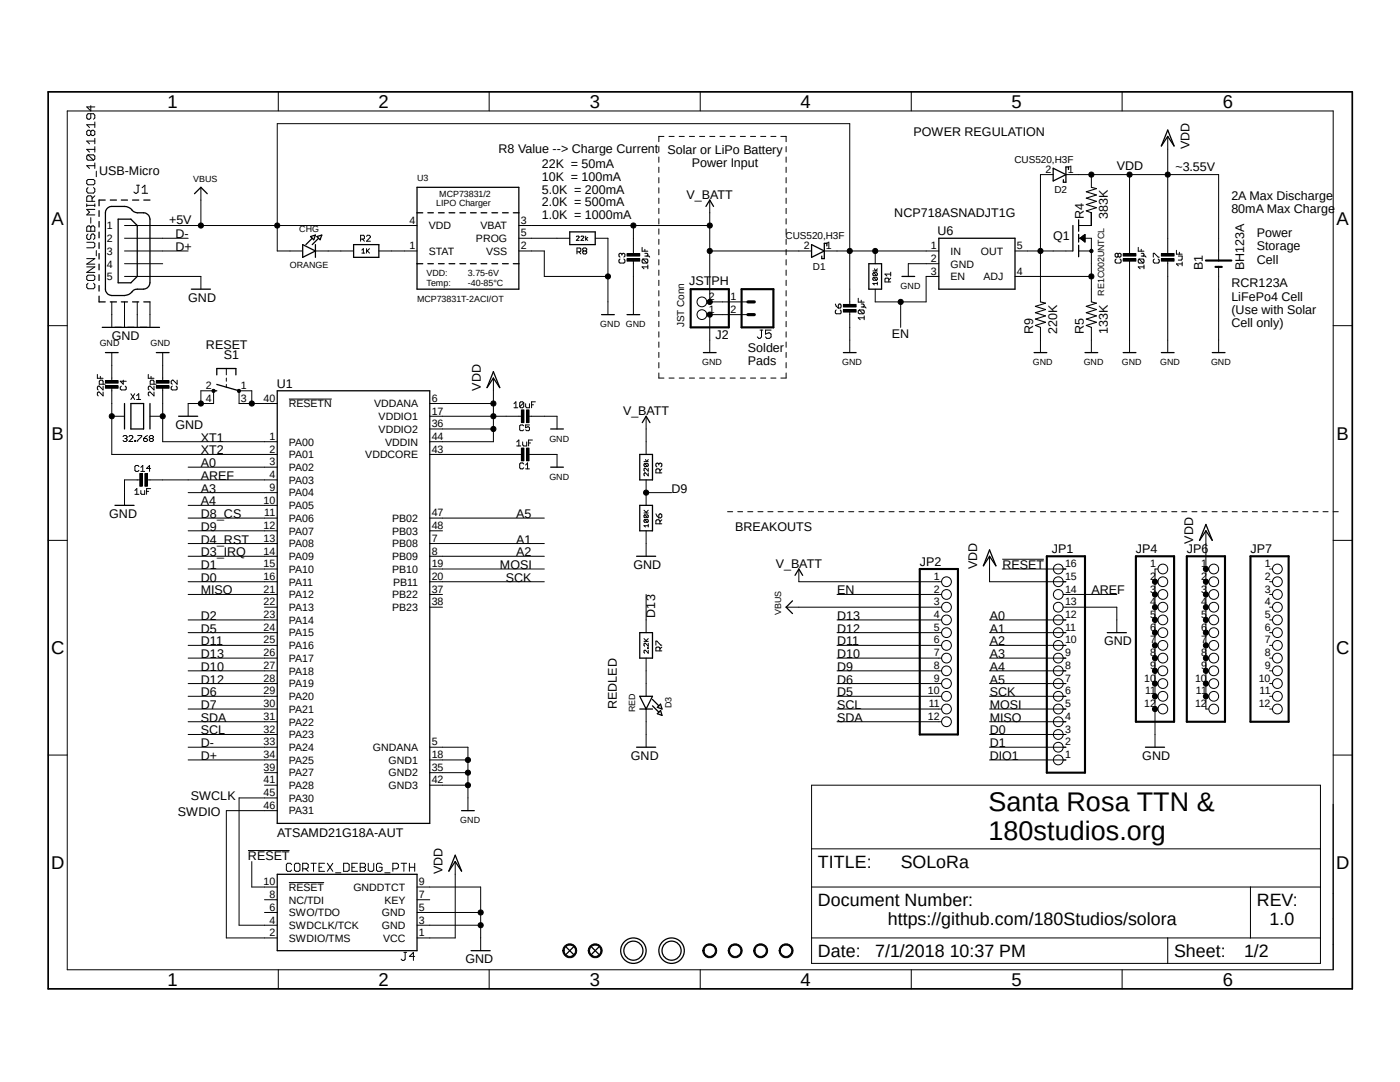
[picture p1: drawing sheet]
<svg xmlns="http://www.w3.org/2000/svg" width="279mm" height="216mm" viewBox="0 0 279 216" stroke-linecap="round" stroke-linejoin="round" font-family="sans-serif">
<path d="M9.1 18l261.2 179.9M270.3 18l-261.2 179.9" fill="none" stroke="#fff" stroke-width=".2"/>
<g fill="none" stroke="#000" stroke-width=".2">
<path d="M55.5 18.3v3.8M97.6 18.3v3.8M139.7 18.3v3.8M181.9 18.3v3.8M223.9 18.3v3.8M13.4 22.1h252.7v171.4h-252.7zM17.6 30.9l-.3 .3v.5l.3 .3h1.1M17.6 35.8h1.1l.2 .3v.5l-.2 .3h-1.1l-.3-.3v-.5zM17.6 37.4l-.3 .3v.5l.3 .3h1.1l.2-.3v-.5l-.2-.3M17.6 30.9h1.1l.2 .3v.5l-.2 .3M17.6 30.9l1.1 1.1M18.1 22.7v.8l-.2 .3h-.3l-.3-.3v-.5l.3-.3h1.1l.2 .3v.5l-.2 .3"/>
<path d="M18.1 26.2l-.2-.2h-.3l-.3 .2v.6l.3 .3h.3l.2-.3M18.1 26.2l.3-.2h.3l.2 .2v.6l-.2 .3h-.3l-.3-.3M18.1 21.1v1l-.8-.8h1.6M18.1 26.2v.6M18.9 24.3v1.1M18.9 27.6v1.1M18.9 29.3v1.1M18.9 32.5v1.1M18.9 39.1l-.5 .5M18.9 33.1h-1.6l.6 .5M18.9 29.8h-1.6l.6 .6M18.9 28.2h-1.6l.6 .5"/>
<path d="M18.9 24.9h-1.6l.6 .5M19.2 34.2v1.1M27.3 37h.5M27.6 37v1.3l-.3 .3h-.3l-.3-.3M28.4 38.6h1.1M28.4 37.5l.5-.5v1.6M40.1 37.4v7.6M131.5 29.3v1M131.5 31.3v1.1M131.5 33.4v1M131.5 35.4v1.1M131.5 37.5v1"/>
<path d="M131.5 39.5v1.1M132.5 27.2h-1v1.1M133.5 27.2h1M135.6 27.2h1M137.6 27.2h1M139.6 27.2h1M141.6 27.2h1.1M141.6 39.9v20.3M143.7 27.2h1M145.7 27.2h1M147.7 27.2h1.1M149.8 27.2h1"/>
<path d="M151.8 27.2h1M153.8 27.2h1.1M155.8 27.2h1.1v1.1M156.9 29.3v1M156.9 31.3v1.1M156.9 33.4v1M156.9 35.4v1.1M156.9 37.5v1M156.9 39.5v1.1M210.2 34.8h-2.6v25.4M212.7 34.8h30.5v17.2M217.8 34.8v2.6"/>
<path d="M225.4 34.8v16M233 27.2v23.6M17.3 51.6h1.6l-1.6 1.1h1.6M17.3 53.3h1.6l-1.6 1.1h1.6M17.3 40.7v.5M17.3 45.3l.3-.2h.3l.2 .2 .3-.2h.3l.2 .2v.8h-1.6zM17.3 48.3h1.4l.2 .3v.5l-.2 .3h-1.4M17.3 41h1.6M17.6 56.5l-.3 .3v.5l.3 .3h1.1l.2-.3v-.5l-.2-.3M17.6 46.7l-.3 .3v.5l.3 .3h.3l.2-.3v-.5l.3-.3h.3l.2 .3v.5l-.2 .3M17.6 54.9h1.1l.2 .3v.5l-.2 .3h-1.1l-.3-.3v-.5zM18.1 43.4v1.1"/>
<path d="M18.1 45.3v.8M18.4 40.2v-.9l-.3-.2h-.5l-.3 .2v.9h1.6M18.9 40.7v.5M18.9 41.8h-1.6l.6 .5-.6 .6h1.6M19.2 50v1.1M24.8 50.1h12.7M24.8 55.2h15.3v2.5M24.8 45h58.4M24.8 47.5h12.7M24.8 52.6h7.7M60.4 50.1h-5.1v-25.4h114.3v36.3M62.9 50.1h7.7"/>
<path d="M72 47.7h.6l.1-.2v-.3l-.1-.3h-.6v1.2M72.2 49.9l.3-.3v.9M72.2 50.5h.6M72.3 47.7l.4 .4M73.2 49.6v.9M73.2 47.2l.1-.3h.4l.2 .3v.1l-.7 .8h.7M73.3 50.1l.4 .4M73.7 49.6l-.5 .6M75.6 50.1h7.6M103.5 50.1h5.1v5.1h12.7M103.5 45h38.1M103.5 47.5h10.2"/>
<path d="M115 47.2l.1-.1 .5 .1-.6 .8h.6M115.1 50.2h.6l.2-.1v-.4l-.2-.2h-.6v1.2M115.5 50.2l.4 .5M116 47.2l.1-.1 .4 .1-.5 .8h.5M116.5 50.1l-.2 .1 .2 .5h.4l.2-.2v-.3l-.2-.1M116.5 50.1l-.2-.2v-.2l.2-.2h.4l.2 .2-.2 .4M116.5 50.1h.4M116.9 47.1v.9M117.3 47.4l-.4 .3 .4 .3M118.8 47.5h2.5v15.3M123.7 51.7l-.2 .2v.4l.2 .2h.8l.2-.2v-.4l-.2-.2M124.1 50.7l-.2-.2-.4 .2v.4l.2 .2"/>
<path d="M124.1 50.7l.2-.2 .4 .2v.4l-.2 .2M124.1 50.7v.2M125.1 51.6h2.6v.5h-2.6zM125.1 50.6h2.6v.5h-2.6zM126.4 45v5.8M126.4 51.9v10.9M128.1 49.4v.7h1.2M128.3 51.7l-.2 .2v.4l.2 .2h.8M128.3 51.7h.8l.2 .2v.4l-.2 .2M128.3 51.7l.8 .8M128.7 51.1h.8l.2 .2M128.7 50.5h.4l.2 .2-.2 .4"/>
<path d="M128.7 49.7v.4M129.3 53.3h-1.2l.4 .3M129.3 52.9v.7M131.5 41.6v1M131.5 43.6v1.1M131.5 45.7v1M131.5 47.8v1M131.5 49.8v1M131.5 51.8v1.1M131.5 53.9v1M131.5 55.9v1.1M131.5 58v1.1"/>
<path d="M141.6 50.1h20.4M156.9 41.6v1M156.9 43.6v1.1M156.9 45.7v1M156.9 47.8v1M156.9 49.8v1M156.9 51.8v1.1M156.9 53.9v1M156.9 55.9v1.1M156.9 58v1.1M164.5 50.1h22.9M171.3 59.5v.8h1.2"/>
<path d="M171.9 59.9v.4M174.2 54.1h.9M174.4 54.4h.5l.2 .2v.3l-.2 .1M174.4 55.3h.5l.2 .2v.3l-.2 .1M174.4 55.3l-.2 .2v.3l.7 .1M174.4 54.4l-.2 .2v.3l.7 .1M174.4 55.3l.5 .6M174.4 54.4l.5 .6M174.5 53.6l.3 .5 .3-.5M174.7 50.1v2.5M175.1 56.6h-.9l.3 .3M175.1 56.3v.6"/>
<path d="M177.4 56.3v-.6l-.2-.2h-.4l-.2 .2v.6h1.2M177.8 55.5l-.4 .4M177.8 54.7h-1.2l.4 .4M177.8 54.3v.8M187.4 52.6h-6.1v2.6M187.4 55.2h-2.6v5h-10.1v-2.5M202.6 50.1h11.5M202.6 55.2h15.2M215.3 50.1h2.5M215.3 47.5h2.5v12.7M215.5 47.5l1-.7v1.5zM215.6 47.6h.9"/>
<path d="M215.6 47.5h.9M215.8 47.7h.7M215.8 47.4h.7M215.9 47.8h.6M215.9 47.3h.6M216 47.2h.5M216 47.9h.5M216.1 47.1h.4M216.2 48h.3M216.2 47h.3M216.4 48.2h.1M216.4 46.9h.1"/>
<path d="M216.5 48.3h.1M216.5 46.8h.1M217.8 42.5v2.5h-2.5M222.8 51.7l-.3 .2v.4l.3 .2h.7l.2-.2v-.4l-.2-.2M223.1 50.7l-.1-.2-.5 .2v.4l.3 .2h.2l.1-.2M223.1 50.7l.3-.2 .3 .2v.4l-.2 .2-.4-.2M223.1 50.7v.4M224.2 51.6h2.5v.5h-2.5zM224.2 50.6h2.5v.5h-2.5zM225.4 51.9v18.5M227.2 49.4v.7h1.1M227.3 51.7h.8l.2 .2v.4l-.2 .2"/>
<path d="M227.3 51.7l-.1 .2v.4l.1 .2h.8M227.3 51.7l.8 .8M227.8 51.1h.7l.2 .2M227.8 50.5h.3l.2 .2-.2 .4M227.8 49.7v.4M228.3 53.3h-1.1l.3 .3M228.3 52.9v.7M230.2 51.3v-.8h.2l.7 .8h.3M230.4 51.7l-.2 .2v.4l.2 .2h.7l.3-.2v-.4l-.3-.2M231.8 51.6h2.5v.5h-2.5zM231.8 50.6h2.5v.5h-2.5zM233 51.9v18.5"/>
<path d="M234.8 50v.7h1.1M235.2 51.1h.7v.6l-.1 .2h-.6M235.4 50.3v.4M235.9 52.7h-1.1l.4 .3M235.9 52.3v.7M243.2 53.3v17.1M9.6 65h3.8M19.4 74.7v.8h1.2M20 75.1v.4M20.6 78.2v.8l-.8-.8-.4 .2v.4l.2 .2M20.6 77v.8l-.8-.8h-.2l-.2 .3v.3l.2 .2M20.6 76.7v-.6l-.2-.2h-.4l-.2 .2v.6h1.2"/>
<path d="M21 75.9h2.6v.6h-2.6zM21 77h2.6v.5h-2.6zM22.3 77.2v13.5h33M22.3 60.2v5.1M22.3 70.4v5.8M24.2 77l-.2 .3v.3l.2 .2h.8l.2-.2v-.3l-.2-.3M24.6 75.9v.8l-.6-.6h1.2M24.8 60.2v5.1M26.1 78.6l.8 1.1M26.9 78.6l-.8 1.1M27.3 79l.4-.4v1.1M27.3 79.7h.8"/>
<path d="M27.4 60.2v5.1M29.6 74.7v.8h1.1M29.9 60.2v5.1M30.1 75.1v.4M30.7 76.7v-.6l-.1-.2h-.5l-.1 .2v.6h1.2M30.7 77v.8l-.7-.8h-.2l-.2 .3v.3l.2 .2M30.7 78.2v.8l-.7-.8-.4 .2v.4l.2 .2M31.2 75.9h2.5v.6h-2.5zM31.2 77h2.5v.5h-2.5zM32.5 70.4v5.8M32.5 77.2v10.9h22.8M34.4 77l-.2 .3v.3l.2 .2h.7l.2-.2v-.3l-.2-.3"/>
<path d="M35.3 75.9v.8l-.8-.8-.3 .2v.4l.2 .2M42.4 77.8h.4l.2 .2-.2 .2h-.4zM45.2 73.5v1.3M45.2 75.4v.7M45.2 76.7v.6M47.5 77.8h.4v.4h-.4zM57.7 79.6h8.5M98.5 75.4v12.7h-12.7M131.5 60v1.1M131.5 62.1v1.1M131.5 64.1v1.1M131.5 66.2v1.1"/>
<path d="M131.5 68.2v1.1M131.5 70.3v1M131.5 72.3v1.1M131.5 74.4v1h1M133.5 75.4h1M135.6 75.4h1M137.6 75.4h1M139.6 75.4h1M141.1 62.8h8.2M141.1 60.2h8.2M141.6 75.4h1.1M141.6 62.8v7.6"/>
<path d="M143.7 75.4h1M145.7 75.4h1M147.7 75.4h1.1M149.8 75.4h1M151.7 65.9h.5M151.8 75.4h1M152 65.9v1.3l-.3 .3h-.3l-.3-.3M153.8 75.4h1.1M153.9 65.9h-1.1v.8l.5-.3h.3l.3 .3v.5l-.3 .3h-.6l-.2-.3M156.9 60v1.1M156.9 62.1v1.1M156.9 64.1v1.1"/>
<path d="M156.9 66.2v1.1M156.9 68.2v1.1M156.9 70.3v1M156.9 72.3v1.1M156.9 74.4v1h-1.1M166.7 60.7l.2 .4 .4 .4M166.9 61.8l-.2 .3v.3l.2 .2h.8l.2-.2v-.3l-.2-.3M167.5 60.7h.2l.2 .2v.4l-.2 .2h-.4v-.6zM168.3 61.8h2.6v.5h-2.6zM168.3 60.7h2.6v.6h-2.6zM169.6 62v8.4M171.5 61.8h.8l.2 .3v.3l-.2 .2"/>
<path d="M171.5 61.8l-.2 .3v.3l.2 .2h.8M171.5 61.8l.8 .8M171.9 60.7h.4l.2 .2v.2l-.2 .2M171.9 61.3h.7l.2 .2M172.5 63.4h-1.2l.4 .4M172.5 63v.8M179.7 60.2v5.1M207.6 65.3v5.1M217.8 65.3v5.1M266.1 65h3.8M22.3 83.1h2.5M24.6 87.1l.2-.2h.3l.3 .2v.2l-.3 .2"/>
<path d="M24.9 87.5h.2M25.1 87.5l.3 .2-.3 .4h-.3l-.2-.2M25.7 87.1l.2-.2h.4l.2 .2v.2l-.8 .8h.8M26.9 87.9h.2v.2h-.2zM26.9 97.9l.4-.4v1.1M26.9 98.6h.8M27.5 86.9h.8v.2l-.8 .8v.2M27.7 93.1l-.2-.2h-.4l-.2 .2v.8l.2 .2h.4l.2-.2M27.9 94.5h.5v2.5h-.5zM28.1 97.9v.6l.2 .1h.6v-.7M28.1 94.1h.8M28.1 93.3l.4-.4v1.2"/>
<path d="M28.2 95.8h-3.4v5M28.7 87.5h.6l.1 .4-.1 .2h-.5l-.1-.2zM28.9 94.5h.5v2.5h-.5zM29.2 95.8h26.1M29.3 98h.4M29.4 86.9l-.7 .6M29.9 83.1h2.6M30 87.5l-.2-.2 .2-.4h.4l.2 .2v.2l-.2 .2M30 87.5h.4M30 87.5l-.2 .2 .2 .4h.4l.2-.2-.2-.4M30.1 97.5h-.8v1.1M30.1 93.5h-.8l.5-.6v1.2"/>
<path d="M37.5 98.3h17.8M37.5 93.2h17.8M40.1 80.5v-2.5h2.5v2.5h-5.1v2.6M50.2 80.5v-2.5h-2.5v2.5h7.6M85.8 80.5h12.7M85.8 90.7h18.5M85.8 83.1h18.5M85.8 85.6h12.7M102.6 80.6l.4-.4v1.2M102.6 81.4h.7M103.1 88.2l.4-.4v1.2M103.1 89h.8"/>
<path d="M104.1 89.4h.5v2.5h-.5zM104.1 81.8h.5v2.5h-.5zM104.3 88.2v.6l.2 .2h.6v-.8M104.5 80.4v.8l-.2 .2h-.4l-.2-.2M104.5 80.4l-.2-.2h-.4l-.2 .2v.8M104.5 85l-.2-.2h-.4l-.2 .2v.8l.2 .1h.4l.2-.1M104.5 92.6l-.2-.2h-.4l-.2 .2v.7l.2 .3h.4l.2-.3M104.5 80.4l-.8 .8M104.9 80.6v.6l.2 .2h.6v-.8M104.9 93.6h.8M104.9 92.8l.4-.4v1.2M105.1 89.4h.5v2.5h-.5z"/>
<path d="M105.1 81.8h.5v2.5h-.5zM105.3 90.7h5.9v2.5M105.3 83.1h5.9v2.5M105.5 88.4h.4M105.7 84.8h-.8v.5l.4-.1 .4 .1v.5l-.2 .1h-.4l-.2-.1M106.1 80.8h.4M106.3 87.8h-.8v1.2M106.8 80.2h-.7v1.2M128.5 92.1h.9M128.7 92.5h.5l.2 .1-.2 .5M128.7 92.5l-.2 .1 .2 .5h.5M128.7 92.5l.5 .6"/>
<path d="M128.8 91.7l.3 .4 .3-.4M128.9 83.1v7.6M128.9 95.8v5M128.9 98.3h5.1M129.4 93.4v.6l-.6-.6-.3 .2 .2 .4M129.4 94.4v.6l-.6-.6-.3 .1 .2 .5M131.5 92.6l-.2-.2-.4 .2v.4l.2 .2M131.5 92.6l.2-.2 .4 .2v.4l-.2 .2M131.5 92.6v.2M131.7 94.4v-.6l-.2-.2h-.4l-.2 .2v.6h1.2M132.1 93.6l-.4 .3M9.6 107.8h3.8"/>
<path d="M37.5 118.6h17.8M37.5 116.1h17.8M37.5 113.5h17.8M37.5 108.5h17.8M37.5 111h17.8M37.5 100.8h17.8M37.5 105.9h17.8M37.5 103.4h17.8M85.8 118.6h2.5M85.8 116.1h22.8M85.8 113.5h22.8M85.8 108.5h22.8"/>
<path d="M85.8 111h22.8M85.8 105.9h2.5M85.8 103.4h22.8M128.5 102.4h.9M128.5 101.8l.6 .6M128.7 102.7h.5l.2 .2-.2 .4M128.7 103.7h.5l.2 .1-.2 .4M128.7 102.7l-.2 .2 .2 .4h.5M128.7 103.7l-.2 .1 .2 .4h.5M128.7 103.7l.5 .5M128.7 102.7l.5 .6M128.9 105.9v5.1"/>
<path d="M128.9 118.6v7.6M129.4 104.6v.6M129.4 104.9h-.9l.3 .3M129.4 101.8l-.5 .4M130.9 102.5l.6 .8M131.7 104.5v-.6l-.2-.2h-.4l-.2 .2v.6h1.2M131.7 102.5l.4 .2v.4l-.2 .2h-.4v-.6zM132.1 103.7l-.4 .4M145.2 102.1h1M147.2 102.1h1M149.2 102.1h1M151.3 102.1h1"/>
<path d="M153.2 102.1h1.1M155.3 102.1h1M157.3 102.1h1M159.3 102.1h1M159.4 113.5v2.6h28.5M161.3 102.1h1M163.3 102.1h1M165.4 102.1h1M167 118.6h20.9M167.3 102.1h1.1M169.4 102.1h1M171.4 102.1h1"/>
<path d="M173.4 102.1h1M175.4 102.1h1M177.4 102.1h1M179.5 102.1h1M181.4 102.1h1.1M183.5 102.1h1M185.5 102.1h1M187.5 102.1h1M189.5 102.1h1M191.5 102.1h1M193.5 102.1h1.1M195.6 102.1h1"/>
<path d="M197.5 111v5.1h15.2M197.6 102.1h1M199.6 102.1h1M200 111.6h8.3M200 113.5h12.7M201.6 102.1h1M203.6 102.1h1M205.6 102.1h1M207.6 102.1h1.1M209.7 102.1h1M211.7 102.1h1M212.2 118.6h10.7"/>
<path d="M213.7 102.1h1M215.7 102.1h1M217.7 102.1h1M219.8 102.1h1M221.7 102.1h1.1M223.8 102.1h1M225.8 102.1h1M227.8 102.1h1M229.8 102.1h1M230.5 118.6h.6M230.5 116.1h.6M231.1 113.5h-.6v35.6"/>
<path d="M231.8 102.1h1M233.8 102.1h1.1M235.8 102.1h1.1M237.9 102.1h1M239.9 102.1h1M240.7 105.9v35.6h.5M240.7 118.6h.5M240.7 116.1h.5M240.7 113.5h.5M241.9 102.1h1M243.9 102.1h1M245.9 102.1h1"/>
<path d="M247.9 102.1h1.1M249.9 102.1h1.1M252 102.1h1M253.4 118.6h.5M253.4 116.1h.5M253.4 113.5h.5M254 102.1h1M256 102.1h1M258 102.1h1M260 102.1h1M262 102.1h1.1M264 102.1h1"/>
<path d="M266.1 102.1h1M266.1 107.8h3.8M37.5 138.9h17.8M37.5 136.4h17.8M37.5 133.9h17.8M37.5 131.3h17.8M37.5 128.8h17.8M37.5 126.2h17.8M37.5 123.7h17.8M52.8 121.2h2.5M85.8 121.2h2.5M128.5 128h.9"/>
<path d="M128.5 127.4l.6 .6M128.9 131.3v7.6M129.2 129.2h.2v.2h-.2zM129.4 128.4v.5l-.6-.5-.3 .1 .2 .4M129.4 129.8v.5l-.6-.5-.3 .1 .2 .4M129.4 127.4l-.5 .4M130.9 128.7v-.8h.2l.8 .8h.2M131.7 129.9v-.6l-.2-.2h-.4l-.2 .2v.6h1.2M132.1 129.1l-.4 .4M156.9 121.2h31M167 138.9h20.9M167 136.4h20.9"/>
<path d="M167 133.9h20.9M167 131.3h20.9M167 128.8h20.9M167 126.2h20.9M167 123.7h20.9M197.5 138.9h15.2M197.5 136.4h15.2M197.5 133.9h15.2M197.5 131.3h15.2M197.5 128.8h15.2M197.5 126.2h15.2M197.5 123.7h15.2"/>
<path d="M212.2 121.2h10.7v5M230.5 121.2h.6M230.5 138.9h.6M230.5 136.4h.6M230.5 133.9h.6M230.5 131.3h.6M230.5 128.8h.6M230.5 126.2h.6M230.5 123.7h.6M240.7 121.2h.5M240.7 138.9h.5M240.7 136.4h.5"/>
<path d="M240.7 133.9h.5M240.7 131.3h.5M240.7 128.8h.5M240.7 126.2h.5M240.7 123.7h.5M253.4 121.2h.5M253.4 138.9h.5M253.4 136.4h.5M253.4 133.9h.5M253.4 131.3h.5M253.4 128.8h.5M253.4 126.2h.5"/>
<path d="M253.4 123.7h.5M9.6 150.7h3.8M37.5 151.6h17.8M37.5 149.1h17.8M37.5 146.6h17.8M37.5 144h17.8M37.5 141.5h17.8M52.8 154.2h2.5M52.8 156.7h2.5M55.3 159.2h-7.6v25.4h7.6M85.8 151.6h7.6M85.8 149.1h7.6v12.7"/>
<path d="M85.8 154.2h7.6M85.8 156.7h7.6M128.9 141.5v7.6M162 156.7h101.5v35.5h-101.5zM167 144h20.9M167 141.5h20.9M197.5 151.6h15.2M197.5 149.1h15.2M197.5 146.6h15.2M197.5 144h15.2M197.5 141.5h15.2M230.5 141.5h.6"/>
<path d="M253.4 141.5h.5M266.1 150.7h3.8M49.5 169.7h8.3M50.2 171.9v5.1h5.1M52.8 179.5h2.5M55.3 161.8h-10.1v25.4h10.1M57.7 176.1h7M58.2 172.5l-.2-.2h-.6l-.3 .2v1.1l.3 .3h.6l.2-.3M58.8 172.5l.3-.2h.5l.3 .2v1.1l-.3 .3h-.5l-.3-.3zM60.4 173.4h.8l.3-.3v-.6l-.3-.2h-.8v1.6M61 173.4l.5 .5M62.1 172.3h1"/>
<path d="M62.6 172.3v1.6M63.7 173.1h.5M64.8 172.3h-1.1v1.6h1.1M65.3 172.3l1.1 1.6M66.4 172.3l-1.1 1.6M67 174.2h1M68.6 172.3h.8l.3 .2v1.1l-.3 .3h-.8zM70.2 173.1h.6M71.3 172.3h-1.1v1.6h1.1M71.9 172.3h.8l.2 .2v.3l-.2 .3 .2 .3v.2l-.2 .3h-.8zM71.9 173.1h.8M73.5 172.3v1.3l.3 .3h.5l.3-.3v-1.3"/>
<path d="M76.2 172.5l-.3-.2h-.5l-.3 .2v1.1l.3 .3h.5l.3-.3v-.5h-.5M76.8 174.2h1.1M78.4 173.4h.8l.3-.3v-.6l-.3-.2h-.8v1.6M80.1 172.3h1.1M80.6 172.3v1.6M81.7 173.1h1.1M81.7 172.3v1.6M82.8 172.3v1.6M83.2 179.5h2.6M83.2 177h12.7v12.7M90.8 171.9v15.3h-7.6M162 177h101.5"/>
<path d="M162 169.4h101.5M249.6 177v10.2M52.8 182.1h2.5M55.5 193.5v3.8M80.6 190h.6M80.9 190v1.4l-.3 .2h-.3l-.2-.2M82.8 190.8h-1.1l.8-.8v1.6M83.2 184.6h12.7M83.2 182.1h12.7M97.6 193.5v3.8M112.6 188.8a1.39 1.39 0 0 1 2.3 .2 1.39 1.39 0 0 1-.8 2.1 1.39 1.39 0 0 1-1.8-1.4h.3a1.15 1.15 0 0 1 1.5-1.1 1.15 1.15 0 0 1 .4 1.8 1.15 1.15 0 0 1-1.9-.3v-.4h-.3zM117.7 188.8a1.39 1.39 0 0 1 2.3 .2 1.39 1.39 0 0 1-.8 2.1 1.39 1.39 0 0 1-1.8-1.4h.2a1.13 1.13 0 0 1 1.6-1.1 1.13 1.13 0 0 1 .4 1.8 1.13 1.13 0 0 1-1.9-.3l-.1-.4h-.2z"/>
<path d="M139.7 193.5v3.8M140.6 188.8a1.39 1.39 0 0 1 2.2 .2 1.39 1.39 0 0 1-.8 2.1 1.39 1.39 0 0 1-1.7-1.4h.2a1.13 1.13 0 0 1 1.5-1.1 1.13 1.13 0 0 1 .4 1.8 1.13 1.13 0 0 1-1.8-.3l-.1-.4h-.2zM145.7 188.8a1.39 1.39 0 0 1 2.2 .2 1.39 1.39 0 0 1-.8 2.1 1.39 1.39 0 0 1-1.8-1.4h.3a1.13 1.13 0 0 1 1.5-1.1 1.13 1.13 0 0 1 .4 1.8 1.13 1.13 0 0 1-1.8-.3l-.1-.4h-.3zM150.7 188.8a1.39 1.39 0 0 1 2.3 .2 1.39 1.39 0 0 1-.8 2.1 1.39 1.39 0 0 1-1.8-1.4h.3a1.13 1.13 0 0 1 1.5-1.1 1.13 1.13 0 0 1 .4 1.8 1.13 1.13 0 0 1-1.9-.3v-.4h-.3zM155.8 188.8a1.39 1.39 0 0 1 2.3 .2 1.39 1.39 0 0 1-.8 2.1 1.39 1.39 0 0 1-1.8-1.4h.2a1.15 1.15 0 0 1 1.7-1 1.15 1.15 0 0 1 .2 1.9 1.15 1.15 0 0 1-1.8-.5l-.1-.4h-.2zM162 187.2h101.5M181.9 193.5v3.8M223.9 193.5v3.8M233 187.2v5"/>
<circle cx="217.8" cy="34.8" r=".51"/>
<circle cx="225.4" cy="34.8" r=".51"/>
<circle cx="233" cy="34.8" r=".51"/>
<circle cx="40.1" cy="45" r=".51"/>
<circle cx="55.3" cy="45" r=".51"/>
<circle cx="121.3" cy="55.2" r=".51"/>
<circle cx="126.4" cy="45" r=".51"/>
<circle cx="141.6" cy="45" r=".51"/>
<circle cx="141.6" cy="50.1" r=".51"/>
<circle cx="169.6" cy="50.1" r=".51"/>
<circle cx="174.7" cy="50.1" r=".51"/>
<circle cx="207.6" cy="50.1" r=".51"/>
<circle cx="217.8" cy="55.2" r=".51"/>
<circle cx="217.8" cy="50.1" r=".33"/>
<circle cx="140.1" cy="62.8" r=".98"/>
<circle cx="140.1" cy="60.2" r=".98"/>
<circle cx="141.6" cy="60.2" r=".51"/>
<circle cx="141.6" cy="62.8" r=".51"/>
<circle cx="179.7" cy="60.2" r=".51"/>
<circle cx="22.3" cy="83.1" r=".51"/>
<circle cx="32.5" cy="83.1" r=".51"/>
<circle cx="40.1" cy="80.5" r=".51"/>
<circle cx="50.2" cy="80.5" r=".51"/>
<circle cx="98.5" cy="83.1" r=".51"/>
<circle cx="98.5" cy="80.5" r=".51"/>
<circle cx="98.5" cy="85.6" r=".51"/>
<circle cx="128.9" cy="98.3" r=".51"/>
<circle cx="188.9" cy="118.6" r=".98"/>
<circle cx="188.9" cy="116.1" r=".98"/>
<circle cx="211.2" cy="118.6" r=".98"/>
<circle cx="211.2" cy="116.1" r=".98"/>
<circle cx="211.2" cy="113.5" r=".98"/>
<circle cx="230.5" cy="116.1" r=".51"/>
<circle cx="230.5" cy="118.6" r=".51"/>
<circle cx="232.1" cy="113.5" r=".98"/>
<circle cx="232.1" cy="118.6" r=".98"/>
<circle cx="232.1" cy="116.1" r=".98"/>
<circle cx="240.7" cy="116.1" r=".51"/>
<circle cx="240.7" cy="113.5" r=".51"/>
<circle cx="240.7" cy="118.6" r=".51"/>
<circle cx="242.2" cy="118.6" r=".98"/>
<circle cx="242.2" cy="113.5" r=".98"/>
<circle cx="242.2" cy="116.1" r=".98"/>
<circle cx="254.9" cy="118.6" r=".98"/>
<circle cx="254.9" cy="116.1" r=".98"/>
<circle cx="254.9" cy="113.5" r=".98"/>
<circle cx="188.9" cy="136.4" r=".98"/>
<circle cx="188.9" cy="138.9" r=".98"/>
<circle cx="188.9" cy="131.3" r=".98"/>
<circle cx="188.9" cy="128.8" r=".98"/>
<circle cx="188.9" cy="133.9" r=".98"/>
<circle cx="188.9" cy="123.7" r=".98"/>
<circle cx="188.9" cy="126.2" r=".98"/>
<circle cx="188.9" cy="121.2" r=".98"/>
<circle cx="211.2" cy="138.9" r=".98"/>
<circle cx="211.2" cy="131.3" r=".98"/>
<circle cx="211.2" cy="126.2" r=".98"/>
<circle cx="211.2" cy="128.8" r=".98"/>
<circle cx="211.2" cy="121.2" r=".98"/>
<circle cx="211.2" cy="136.4" r=".98"/>
<circle cx="211.2" cy="133.9" r=".98"/>
<circle cx="211.2" cy="123.7" r=".98"/>
<circle cx="230.5" cy="133.9" r=".51"/>
<circle cx="230.5" cy="121.2" r=".51"/>
<circle cx="230.5" cy="128.8" r=".51"/>
<circle cx="230.5" cy="136.4" r=".51"/>
<circle cx="230.5" cy="138.9" r=".51"/>
<circle cx="230.5" cy="131.3" r=".51"/>
<circle cx="230.5" cy="123.7" r=".51"/>
<circle cx="230.5" cy="126.2" r=".51"/>
<circle cx="232.1" cy="128.8" r=".98"/>
<circle cx="232.1" cy="133.9" r=".98"/>
<circle cx="232.1" cy="136.4" r=".98"/>
<circle cx="232.1" cy="138.9" r=".98"/>
<circle cx="232.1" cy="131.3" r=".98"/>
<circle cx="232.1" cy="126.2" r=".98"/>
<circle cx="232.1" cy="121.2" r=".98"/>
<circle cx="232.1" cy="123.7" r=".98"/>
<circle cx="240.7" cy="138.9" r=".51"/>
<circle cx="240.7" cy="136.4" r=".51"/>
<circle cx="240.7" cy="128.8" r=".51"/>
<circle cx="240.7" cy="131.3" r=".51"/>
<circle cx="240.7" cy="121.2" r=".51"/>
<circle cx="240.7" cy="126.2" r=".51"/>
<circle cx="240.7" cy="123.7" r=".51"/>
<circle cx="240.7" cy="133.9" r=".51"/>
<circle cx="242.2" cy="123.7" r=".98"/>
<circle cx="242.2" cy="131.3" r=".98"/>
<circle cx="242.2" cy="133.9" r=".98"/>
<circle cx="242.2" cy="121.2" r=".98"/>
<circle cx="242.2" cy="126.2" r=".98"/>
<circle cx="242.2" cy="128.8" r=".98"/>
<circle cx="242.2" cy="136.4" r=".98"/>
<circle cx="242.2" cy="138.9" r=".98"/>
<circle cx="254.9" cy="133.9" r=".98"/>
<circle cx="254.9" cy="121.2" r=".98"/>
<circle cx="254.9" cy="123.7" r=".98"/>
<circle cx="254.9" cy="126.2" r=".98"/>
<circle cx="254.9" cy="128.8" r=".98"/>
<circle cx="254.9" cy="131.3" r=".98"/>
<circle cx="254.9" cy="136.4" r=".98"/>
<circle cx="254.9" cy="138.9" r=".98"/>
<circle cx="93.4" cy="151.6" r=".51"/>
<circle cx="93.4" cy="156.7" r=".51"/>
<circle cx="93.4" cy="154.2" r=".51"/>
<circle cx="188.9" cy="141.5" r=".98"/>
<circle cx="188.9" cy="144" r=".98"/>
<circle cx="211.2" cy="141.5" r=".98"/>
<circle cx="211.2" cy="151.6" r=".98"/>
<circle cx="211.2" cy="146.6" r=".98"/>
<circle cx="211.2" cy="149.1" r=".98"/>
<circle cx="211.2" cy="144" r=".98"/>
<circle cx="230.5" cy="141.5" r=".51"/>
<circle cx="232.1" cy="141.5" r=".98"/>
<circle cx="242.2" cy="141.5" r=".98"/>
<circle cx="254.9" cy="141.5" r=".98"/>
<circle cx="95.9" cy="184.6" r=".51"/>
<circle cx="95.9" cy="182.1" r=".51"/>
</g>
<g fill="#000">
<path d="M125.1 51.6h2.6v.5h-2.6z" fill-rule="evenodd"/>
<path d="M125.1 50.6h2.6v.5h-2.6z" fill-rule="evenodd"/>
<path d="M224.2 51.6h2.5v.5h-2.5z" fill-rule="evenodd"/>
<path d="M224.2 50.6h2.5v.5h-2.5z" fill-rule="evenodd"/>
<path d="M231.8 51.6h2.5v.5h-2.5z" fill-rule="evenodd"/>
<path d="M231.8 50.6h2.5v.5h-2.5z" fill-rule="evenodd"/>
<path d="M21 75.9h2.6v.6h-2.6z" fill-rule="evenodd"/>
<path d="M21 77h2.6v.5h-2.6z" fill-rule="evenodd"/>
<path d="M31.2 75.9h2.5v.6h-2.5z" fill-rule="evenodd"/>
<path d="M31.2 77h2.5v.5h-2.5z" fill-rule="evenodd"/>
<path d="M42.4 77.8h.4l.2 .2-.2 .2h-.4z" fill-rule="evenodd"/>
<path d="M47.5 77.8h.4v.4h-.4z" fill-rule="evenodd"/>
<path d="M168.3 61.8h2.6v.5h-2.6z" fill-rule="evenodd"/>
<path d="M168.3 60.7h2.6v.6h-2.6z" fill-rule="evenodd"/>
<path d="M27.9 94.5h.5v2.5h-.5z" fill-rule="evenodd"/>
<path d="M28.9 94.5h.5v2.5h-.5z" fill-rule="evenodd"/>
<path d="M104.1 89.4h.5v2.5h-.5z" fill-rule="evenodd"/>
<path d="M104.1 81.8h.5v2.5h-.5z" fill-rule="evenodd"/>
<path d="M105.1 89.4h.5v2.5h-.5z" fill-rule="evenodd"/>
<path d="M105.1 81.8h.5v2.5h-.5z" fill-rule="evenodd"/>
<path d="M112.6 188.8a1.39 1.39 0 0 1 2.3 .2 1.39 1.39 0 0 1-.8 2.1 1.39 1.39 0 0 1-1.8-1.4h.3a1.15 1.15 0 0 1 1.5-1.1 1.15 1.15 0 0 1 .4 1.8 1.15 1.15 0 0 1-1.9-.3v-.4h-.3z" fill-rule="evenodd"/>
<path d="M117.7 188.8a1.39 1.39 0 0 1 2.3 .2 1.39 1.39 0 0 1-.8 2.1 1.39 1.39 0 0 1-1.8-1.4h.2a1.13 1.13 0 0 1 1.6-1.1 1.13 1.13 0 0 1 .4 1.8 1.13 1.13 0 0 1-1.9-.3l-.1-.4h-.2z" fill-rule="evenodd"/>
<path d="M140.6 188.8a1.39 1.39 0 0 1 2.2 .2 1.39 1.39 0 0 1-.8 2.1 1.39 1.39 0 0 1-1.7-1.4h.2a1.13 1.13 0 0 1 1.5-1.1 1.13 1.13 0 0 1 .4 1.8 1.13 1.13 0 0 1-1.8-.3l-.1-.4h-.2z" fill-rule="evenodd"/>
<path d="M145.7 188.8a1.39 1.39 0 0 1 2.2 .2 1.39 1.39 0 0 1-.8 2.1 1.39 1.39 0 0 1-1.8-1.4h.3a1.13 1.13 0 0 1 1.5-1.1 1.13 1.13 0 0 1 .4 1.8 1.13 1.13 0 0 1-1.8-.3l-.1-.4h-.3z" fill-rule="evenodd"/>
<path d="M150.7 188.8a1.39 1.39 0 0 1 2.3 .2 1.39 1.39 0 0 1-.8 2.1 1.39 1.39 0 0 1-1.8-1.4h.3a1.13 1.13 0 0 1 1.5-1.1 1.13 1.13 0 0 1 .4 1.8 1.13 1.13 0 0 1-1.9-.3v-.4h-.3z" fill-rule="evenodd"/>
<path d="M155.8 188.8a1.39 1.39 0 0 1 2.3 .2 1.39 1.39 0 0 1-.8 2.1 1.39 1.39 0 0 1-1.8-1.4h.2a1.15 1.15 0 0 1 1.7-1 1.15 1.15 0 0 1 .2 1.9 1.15 1.15 0 0 1-1.8-.5l-.1-.4h-.2z" fill-rule="evenodd"/>
<circle cx="217.8" cy="34.8" r=".51"/>
<circle cx="225.4" cy="34.8" r=".51"/>
<circle cx="233" cy="34.8" r=".51"/>
<circle cx="40.1" cy="45" r=".51"/>
<circle cx="55.3" cy="45" r=".51"/>
<circle cx="121.3" cy="55.2" r=".51"/>
<circle cx="126.4" cy="45" r=".51"/>
<circle cx="141.6" cy="45" r=".51"/>
<circle cx="141.6" cy="50.1" r=".51"/>
<circle cx="169.6" cy="50.1" r=".51"/>
<circle cx="174.7" cy="50.1" r=".51"/>
<circle cx="207.6" cy="50.1" r=".51"/>
<circle cx="217.8" cy="55.2" r=".51"/>
<circle cx="217.8" cy="50.1" r=".33"/>
<circle cx="141.6" cy="60.2" r=".51"/>
<circle cx="141.6" cy="62.8" r=".51"/>
<circle cx="179.7" cy="60.2" r=".51"/>
<circle cx="22.3" cy="83.1" r=".51"/>
<circle cx="32.5" cy="83.1" r=".51"/>
<circle cx="40.1" cy="80.5" r=".51"/>
<circle cx="50.2" cy="80.5" r=".51"/>
<circle cx="98.5" cy="83.1" r=".51"/>
<circle cx="98.5" cy="80.5" r=".51"/>
<circle cx="98.5" cy="85.6" r=".51"/>
<circle cx="128.9" cy="98.3" r=".51"/>
<circle cx="230.5" cy="118.6" r=".51"/>
<circle cx="230.5" cy="116.1" r=".51"/>
<circle cx="240.7" cy="118.6" r=".51"/>
<circle cx="240.7" cy="113.5" r=".51"/>
<circle cx="240.7" cy="116.1" r=".51"/>
<circle cx="230.5" cy="126.2" r=".51"/>
<circle cx="230.5" cy="121.2" r=".51"/>
<circle cx="230.5" cy="136.4" r=".51"/>
<circle cx="230.5" cy="138.9" r=".51"/>
<circle cx="230.5" cy="133.9" r=".51"/>
<circle cx="230.5" cy="131.3" r=".51"/>
<circle cx="230.5" cy="128.8" r=".51"/>
<circle cx="230.5" cy="123.7" r=".51"/>
<circle cx="240.7" cy="136.4" r=".51"/>
<circle cx="240.7" cy="121.2" r=".51"/>
<circle cx="240.7" cy="133.9" r=".51"/>
<circle cx="240.7" cy="138.9" r=".51"/>
<circle cx="240.7" cy="126.2" r=".51"/>
<circle cx="240.7" cy="131.3" r=".51"/>
<circle cx="240.7" cy="128.8" r=".51"/>
<circle cx="240.7" cy="123.7" r=".51"/>
<circle cx="93.4" cy="156.7" r=".51"/>
<circle cx="93.4" cy="151.6" r=".51"/>
<circle cx="93.4" cy="154.2" r=".51"/>
<circle cx="230.5" cy="141.5" r=".51"/>
<circle cx="95.9" cy="184.6" r=".51"/>
<circle cx="95.9" cy="182.1" r=".51"/>
</g>
<g fill="none" stroke="#000" stroke-width=".25">
<path d="M21 39.9h-1.2v1.2M22 39.9h1.2M24.2 39.9h1.2M26.5 39.9h1.2M28.7 39.9h1.2M38.8 38.7l1.3-1.3 1.3 1.3M83.2 37.4h20.3v20.3h-20.3zM210.2 33.6l2.5 1.2-2.5 1.3zM213.2 33.8v-.5h-.5v3.1h-.5v-.5M233 26l1.3 3.1-1.3-1.9-1.2 1.9zM19.8 42v1.2M19.8 44.2v1.1"/>
<path d="M19.8 46.3v1.2M19.8 48.4v1.2M19.8 50.6v1.1M19.8 52.7v1.1M19.8 54.8v1.2M19.8 57v1.1M19.8 59.1v1.1h1.2M21.3 41.7l.6-.5h2.9a2.27 2.27 0 0 1 1.8 1 4.2 4.2 0 0 0 2.4 .3 1.31 1.31 0 0 1 .9 1.2v12.7a1.34 1.34 0 0 1-1.2 1.3h-1.3a1.47 1.47 0 0 0-1.3 .8l-.4 .3-.9 .2h-2.5a1.27 1.27 0 0 1-1.3-1.3v-15.2zM23.6 43.7h2.5l1.3 1.3v10.2l-1.3 1.2h-2.5zM38.2 57.7h3.8M60.4 48.8l2.5 1.3-2.5 1.3zM62 47.2l.9-.3-.3 .9z"/>
<path d="M62.3 47.5l-1.3 1.3M62.9 48.8v2.6M63.2 47.2l1-.3-.3 .9zM63.6 47.5l-1.3 1.3M70.6 48.8h5v2.6h-5zM83.2 42.5h1.2M83.2 52.6h1.2M85.4 42.5h1.1M85.4 52.6h1.1M87.5 42.5h1.1M87.5 52.6h1.1M89.6 42.5h1.2"/>
<path d="M89.6 52.6h1.2M91.8 42.5h1.1M91.8 52.6h1.1M93.9 42.5h1.1M93.9 52.6h1.1M96 42.5h1.2M96 52.6h1.2M98.2 42.5h1.1M98.2 52.6h1.1M100.3 42.5h1.1M100.3 52.6h1.1M102.4 42.5h1.1"/>
<path d="M102.4 52.6h1.1M113.7 46.3h5.1v2.5h-5.1zM140.9 41.2l.7-1.3 .8 1.3M162 48.8l2.5 1.3-2.5 1.3zM165 49.1v-.5h-.5v3h-.5v-.5M173.4 52.6h2.5v5.1h-2.5zM180 55.2h2.5M187.4 47.5h15.2v10.2h-15.2zM214.1 45v5.1M215.3 43.9v2.2M215.3 46.8v1.5M215.3 48.9v2.3"/>
<path d="M20.4 65.3h11.4M21 70.4h2.6M22 60.2h1.2M24.2 60.2h1.2M26.5 60.2h1.2M28.7 60.2h1.2M31.2 70.4h2.5M42.6 78h.7M43.3 74.8v-1.3h3.8v1.3M43.3 76.7l4.4 1.3M55.3 78h30.5v86.3h-30.5zM98.5 74.2l1.2 3.1-1.2-1.9-1.3 1.9z"/>
<path d="M120.1 62.8h2.5M125.1 62.8h2.6M140.4 70.4h2.5M168.3 70.4h2.6M206.4 70.4h2.5M216.5 70.4h2.6M224.2 70.4h2.5M231.8 70.4h2.5M241.9 70.4h2.6M24.8 80.5v5.1M26.1 80.5h2.6v5.1h-2.6zM29.9 80.5v5.1"/>
<path d="M35.6 83.1h3.9M109.9 93.2h2.5M109.9 85.6h2.5M127.7 90.7h2.5v5.1h-2.5zM128.2 84.3l.7-1.2 .8 1.2M22.9 100.8h3.9M127 111h3.9M127.7 100.8h2.5v5.1h-2.5zM158.2 119.9l-1.3 1.3 1.3 1.2M158.7 114.8l.7-1.3 .8 1.3M197.5 109.7l1.3 3.2-1.3-1.9-1.2 1.9zM240.7 104.6l1.2 3.2-1.2-1.9-1.3 1.9z"/>
<path d="M127.7 138.9h2.5l-1.3 2.6zM127.7 126.2h2.5v5.1h-2.5zM130.2 139.6l1.3 1.2M221 126.2h3.8M127 149.1h3.9M127.7 141.5h2.5M130.2 140.8l1.3 1.3M131.2 141.1l.6-.6 .3 1zM131.2 142.4l.6-.6 .3 .9zM228.6 149.1h3.8M55.3 174.5h27.9v15.2h-27.9zM90.8 170.6l1.3 3.2-1.3-1.9-1.2 1.9z"/>
<path d="M92.1 161.8h2.6M94 189.7h3.8M112.9 188.9l1.6 1.6M114.5 188.9l-1.6 1.6M118 188.9l1.5 1.6M119.5 188.9l-1.5 1.6"/>
<circle cx="126.4" cy="189.7" r="1.91"/>
<circle cx="126.4" cy="189.7" r="2.54"/>
<circle cx="134" cy="189.7" r="1.91"/>
<circle cx="134" cy="189.7" r="2.54"/>
</g>
<path d="M137.8 57.7h7.7v7.6h-7.7zM148 57.7h6.3v7.6h-6.3zM240.7 52h5M242.6 53.3h1.2M183.6 113.5h7.6v33.1h-7.6zM208.9 111h7.6v43.2h-7.6zM226.7 111h7.6v33h-7.6zM236.9 111h7.6v33h-7.6zM249.6 111h7.6v33h-7.6z" fill="none" stroke="#000" stroke-width=".42"/>
<path d="M9.6 18.3h260.3v179h-260.3z" fill="none" stroke="#000" stroke-width=".34"/>
<path d="M217.8 37.4l1 .2-2 .7 2 .6-2 .6 2 .7-2 .6 2 .6-2 .7 1 .4M207.6 60.2l1.1 .3-2.1 .6 2.1 .7-2.1 .6 2.1 .6-2.1 .7 2.1 .6-2.1 .6 1 .4M217.8 60.2l1 .3-2 .6 2 .7-2 .6 2 .6-2 .7 2 .6-2 .6 1 .4" fill="none" stroke="#000" stroke-width=".21"/>
<path d="M149.3 62.8h1.2M149.3 60.2h1.2" fill="none" stroke="#000" stroke-width=".63"/>
<g font-size="5.4">
<text x="197.3" y="161.9">Santa Rosa TTN &amp;</text>
<text x="197.3" y="167.6">180studios.org</text>
</g>
<g font-size="3.7">
<text x="33.4" y="21.5">1</text>
<text x="75.6" y="21.5">2</text>
<text x="117.7" y="21.5">3</text>
<text x="159.8" y="21.5">4</text>
<text x="201.9" y="21.5">5</text>
<text x="244" y="21.5">6</text>
<text x="10.3" y="44.9">A</text>
<text x="266.7" y="44.9">A</text>
<text x="10.3" y="87.7">B</text>
<text x="266.7" y="87.7">B</text>
<text x="10.2" y="130.6">C</text>
<text x="266.7" y="130.6">C</text>
<text x="10.2" y="173.4">D</text>
<text x="266.7" y="173.4">D</text>
<text x="33.4" y="196.7">1</text>
<text x="75.6" y="196.7">2</text>
<text x="117.7" y="196.7">3</text>
<text x="159.8" y="196.7">4</text>
<text x="201.9" y="196.7">5</text>
<text x="244" y="196.7">6</text>
</g>
<g font-size="3.6">
<text x="163.2" y="173.2">TITLE:</text>
<text x="179.7" y="173.2">SOLoRa</text>
<text x="163.2" y="180.8">Document Number:</text>
<text x="177.2" y="184.6">https://github.com/180Studios/solora</text>
<text x="250.8" y="180.8">REV:</text>
<text x="253.4" y="184.6">1.0</text>
<text x="163.2" y="191">Date:</text>
<text x="174.7" y="191">7/1/2018 10:37 PM</text>
<text x="234.3" y="191">Sheet:</text>
<text x="248.3" y="191">1/2</text>
</g>
<g font-size="2.5">
<text x="182.3" y="27.2">POWER REGULATION</text>
<text x="237.4" y="29.8" transform="rotate(-90 237.4 29.8)">VDD</text>
<text x="19.8" y="34.8">USB-Micro</text>
<text x="99.5" y="30.5">R8 Value --&gt; Charge Current</text>
<text x="108.1" y="33.6">22K = 50mA</text>
<text x="133.2" y="30.7">Solar or LiPo Battery</text>
<text x="138" y="33.3">Power Input</text>
<text x="222.9" y="33.8">VDD</text>
<text x="234.6" y="34.1">~3.55V</text>
<text x="108.1" y="36.1">10K = 100mA</text>
<text x="108.1" y="38.7">5.0K = 200mA</text>
<text x="108.1" y="41.2">2.0K = 500mA</text>
<text x="137" y="39.7">V_BATT</text>
<text x="245.7" y="39.9">2A Max Discharge</text>
<text x="33.7" y="44.7">+5V</text>
<text x="35" y="47.5">D-</text>
<text x="108.1" y="43.7">1.0K = 1000mA</text>
<text x="178.5" y="43.3">NCP718ASNADJT1G</text>
<text x="187.1" y="46.9">U6</text>
<text x="210.2" y="47.8">Q1</text>
<text x="216.3" y="43.7" transform="rotate(-90 216.3 43.7)">R4</text>
<text x="221.1" y="43.7" transform="rotate(-90 221.1 43.7)">383K</text>
<text x="245.7" y="42.5">80mA Max Charge</text>
<text x="250.8" y="47.3">Power</text>
<text x="35" y="50.1">D+</text>
<text x="240" y="53.9" transform="rotate(-90 240 53.9)">B1</text>
<text x="248.3" y="53.9" transform="rotate(-90 248.3 53.9)">BH123A</text>
<text x="250.8" y="50">Storage</text>
<text x="250.8" y="52.6">Cell</text>
<text x="137.5" y="56.9">JSTPH</text>
<text x="245.7" y="57.3">RCR123A</text>
<text x="245.7" y="60">LiFePo4 Cell</text>
<text x="37.5" y="60.2">GND</text>
<text x="245.7" y="62.7">(Use with Solar</text>
<text x="245.7" y="65.3">Cell only)</text>
<text x="22.3" y="67.9">GND</text>
<text x="41.1" y="69.6">RESET</text>
<text x="44.7" y="71.6">S1</text>
<text x="142.8" y="67.7">J2</text>
<text x="149.3" y="70.2">Solder</text>
<text x="178" y="67.4">EN</text>
<text x="206.2" y="66.6" transform="rotate(-90 206.2 66.6)">R9</text>
<text x="210.9" y="66.6" transform="rotate(-90 210.9 66.6)">220K</text>
<text x="216.3" y="66.6" transform="rotate(-90 216.3 66.6)">R5</text>
<text x="221.1" y="66.6" transform="rotate(-90 221.1 66.6)">133K</text>
<text x="55.2" y="77.3">U1</text>
<text x="95.9" y="78" transform="rotate(-90 95.9 78)">VDD</text>
<text x="149.3" y="72.9">Pads</text>
<text x="124.3" y="82.8">V_BATT</text>
<text x="35" y="85.6">GND</text>
<text x="40.1" y="88.1">XT1</text>
<text x="40.1" y="95.8">AREF</text>
<text x="40.1" y="93.2">A0</text>
<text x="40.1" y="90.7">XT2</text>
<text x="40.1" y="100.8">A4</text>
<text x="40.1" y="98.3">A3</text>
<text x="134" y="98.3">D9</text>
<text x="21.8" y="103.4">GND</text>
<text x="40.1" y="105.9">D9</text>
<text x="40.1" y="103.4">D8_CS</text>
<text x="103" y="103.4">A5</text>
<text x="146.7" y="105.9">BREAKOUTS</text>
<text x="40.1" y="113.5">D1</text>
<text x="40.1" y="111">D3_IRQ</text>
<text x="40.1" y="108.5">D4_RST</text>
<text x="99.8" y="113.5">MOSI</text>
<text x="103" y="111">A2</text>
<text x="103" y="108.5">A1</text>
<text x="126.4" y="113.5">GND</text>
<text x="154.8" y="113.3">V_BATT</text>
<text x="183.6" y="112.9">JP2</text>
<text x="195" y="113.5" transform="rotate(-90 195 113.5)">VDD</text>
<text x="200.1" y="113.5">RESET</text>
<text x="209.9" y="110.4">JP1</text>
<text x="226.7" y="110.4">JP4</text>
<text x="236.9" y="110.4">JP6</text>
<text x="238.1" y="108.5" transform="rotate(-90 238.1 108.5)">VDD</text>
<text x="249.6" y="110.4">JP7</text>
<text x="40.1" y="118.6">MISO</text>
<text x="40.1" y="116.1">D0</text>
<text x="101" y="116.1">SCK</text>
<text x="167" y="118.6">EN</text>
<text x="217.8" y="118.6">AREF</text>
<text x="40.1" y="123.7">D2</text>
<text x="130.7" y="123.2" transform="rotate(-90 130.7 123.2)">D13</text>
<text x="167" y="123.7">D13</text>
<text x="197.5" y="123.7">A0</text>
<text x="40.1" y="128.8">D11</text>
<text x="40.1" y="131.3">D13</text>
<text x="40.1" y="126.2">D5</text>
<text x="167" y="128.8">D11</text>
<text x="167" y="126.2">D12</text>
<text x="167" y="131.3">D10</text>
<text x="197.5" y="131.3">A3</text>
<text x="197.5" y="128.8">A2</text>
<text x="197.5" y="126.2">A1</text>
<text x="220.3" y="128.8">GND</text>
<text x="40.1" y="136.4">D12</text>
<text x="40.1" y="133.9">D10</text>
<text x="167" y="133.9">D9</text>
<text x="167" y="136.4">D6</text>
<text x="197.5" y="136.4">A5</text>
<text x="197.5" y="133.9">A4</text>
<text x="40.1" y="138.9">D6</text>
<text x="40.1" y="141.5">D7</text>
<text x="123.1" y="141.5" transform="rotate(-90 123.1 141.5)">REDLED</text>
<text x="167" y="141.5">SCL</text>
<text x="167" y="138.9">D5</text>
<text x="197.5" y="141.5">MOSI</text>
<text x="197.5" y="138.9">SCK</text>
<text x="40.1" y="146.6">SCL</text>
<text x="40.1" y="144">SDA</text>
<text x="40.1" y="149.1">D-</text>
<text x="167" y="144">SDA</text>
<text x="197.5" y="144">MISO</text>
<text x="197.5" y="149.1">D1</text>
<text x="197.5" y="146.6">D0</text>
<text x="40.1" y="151.6">D+</text>
<text x="125.9" y="151.6">GND</text>
<text x="197.5" y="151.6">DIO1</text>
<text x="228" y="151.6">GND</text>
<text x="38.1" y="159.7">SWCLK</text>
<text x="35.5" y="162.8">SWDIO</text>
<text x="55.3" y="166.9">ATSAMD21G18A-AUT</text>
<text x="49.5" y="171.7">RESET</text>
<text x="88.3" y="174.5" transform="rotate(-90 88.3 174.5)">VDD</text>
<text x="92.9" y="192.2">GND</text>
</g>
<g font-size="2.1">
<text x="208.7" y="34.5">2</text>
<text x="213.1" y="34.5">1</text>
<text x="21.3" y="45.8">1</text>
<text x="81.7" y="44.6">4</text>
<text x="85.6" y="45.8">VDD</text>
<text x="95.9" y="45.8">VBAT</text>
<text x="103.9" y="44.6">3</text>
<text x="103.9" y="47.2">5</text>
<text x="21.3" y="48.3">2</text>
<text x="21.3" y="50.8">3</text>
<text x="21.3" y="53.4">4</text>
<text x="81.7" y="49.7">1</text>
<text x="85.6" y="50.8">STAT</text>
<text x="95" y="48.3">PROG</text>
<text x="97" y="50.8">VSS</text>
<text x="103.9" y="49.7">2</text>
<text x="160.4" y="49.7">2</text>
<text x="164.8" y="49.7">1</text>
<text x="185.8" y="49.7">1</text>
<text x="185.8" y="52.2">2</text>
<text x="189.7" y="50.8">IN</text>
<text x="189.7" y="53.4">GND</text>
<text x="195.7" y="50.8">OUT</text>
<text x="202.9" y="49.7">5</text>
<text x="21.3" y="55.9">5</text>
<text x="141.4" y="59.9">2</text>
<text x="145.8" y="59.9">1</text>
<text x="185.8" y="54.8">3</text>
<text x="189.7" y="55.9">EN</text>
<text x="196.3" y="55.9">ADJ</text>
<text x="202.9" y="54.8">4</text>
<text x="141.4" y="62.4">1</text>
<text x="145.8" y="62.4">2</text>
<text x="41.1" y="77.6">2</text>
<text x="48" y="77.6">1</text>
<text x="41.1" y="80.2">4</text>
<text x="48" y="80.2">3</text>
<text x="52.6" y="80.2">40</text>
<text x="57.7" y="81.3">RESETN</text>
<text x="74.7" y="81.3">VDDANA</text>
<text x="75.6" y="83.8">VDDIO1</text>
<text x="86.1" y="80.2">6</text>
<text x="86.1" y="82.7">17</text>
<text x="53.8" y="87.8">1</text>
<text x="57.7" y="88.9">PA00</text>
<text x="75.6" y="86.4">VDDIO2</text>
<text x="76.9" y="88.9">VDDIN</text>
<text x="86.1" y="85.3">36</text>
<text x="86.1" y="87.8">44</text>
<text x="53.8" y="90.3">2</text>
<text x="53.8" y="92.9">3</text>
<text x="53.8" y="95.4">4</text>
<text x="57.7" y="91.4">PA01</text>
<text x="57.7" y="94">PA02</text>
<text x="72.9" y="91.4">VDDCORE</text>
<text x="86.1" y="90.3">43</text>
<text x="52.6" y="100.5">10</text>
<text x="53.8" y="98">9</text>
<text x="57.7" y="101.6">PA05</text>
<text x="57.7" y="99.1">PA04</text>
<text x="57.7" y="96.5">PA03</text>
<text x="52.6" y="105.6">12</text>
<text x="52.7" y="103">11</text>
<text x="57.7" y="106.7">PA07</text>
<text x="57.7" y="104.1">PA06</text>
<text x="78.3" y="104.1">PB02</text>
<text x="78.3" y="106.7">PB03</text>
<text x="86.1" y="103">47</text>
<text x="86.1" y="105.6">48</text>
<text x="52.6" y="108.1">13</text>
<text x="52.6" y="113.2">15</text>
<text x="52.6" y="110.7">14</text>
<text x="57.7" y="109.2">PA08</text>
<text x="57.7" y="111.8">PA09</text>
<text x="78.3" y="109.2">PB08</text>
<text x="78.3" y="111.8">PB09</text>
<text x="86.1" y="108.1">7</text>
<text x="86.1" y="113.2">19</text>
<text x="86.1" y="110.7">8</text>
<text x="212.6" y="113.2">16</text>
<text x="229.5" y="113.2">1</text>
<text x="239.7" y="113.2">1</text>
<text x="252.4" y="113.2">1</text>
<text x="52.6" y="115.7">16</text>
<text x="52.6" y="118.3">21</text>
<text x="57.7" y="116.8">PA11</text>
<text x="57.7" y="119.4">PA12</text>
<text x="57.7" y="114.3">PA10</text>
<text x="78.3" y="114.3">PB10</text>
<text x="78.3" y="119.4">PB22</text>
<text x="78.4" y="116.8">PB11</text>
<text x="86.1" y="115.7">20</text>
<text x="86.1" y="118.3">37</text>
<text x="186.4" y="115.7">1</text>
<text x="186.4" y="118.3">2</text>
<text x="212.6" y="118.3">14</text>
<text x="212.6" y="115.7">15</text>
<text x="229.5" y="115.7">2</text>
<text x="229.5" y="118.3">3</text>
<text x="239.7" y="115.7">2</text>
<text x="239.7" y="118.3">3</text>
<text x="252.4" y="115.7">2</text>
<text x="252.4" y="118.3">3</text>
<text x="52.6" y="123.3">23</text>
<text x="52.6" y="125.9">24</text>
<text x="52.6" y="120.8">22</text>
<text x="57.7" y="124.5">PA14</text>
<text x="57.7" y="121.9">PA13</text>
<text x="78.3" y="121.9">PB23</text>
<text x="86.1" y="120.8">38</text>
<text x="186.4" y="120.8">3</text>
<text x="186.4" y="123.3">4</text>
<text x="186.4" y="125.9">5</text>
<text x="212.6" y="125.9">11</text>
<text x="212.6" y="123.3">12</text>
<text x="212.6" y="120.8">13</text>
<text x="229.5" y="120.8">4</text>
<text x="229.5" y="123.3">5</text>
<text x="229.5" y="125.9">6</text>
<text x="239.7" y="120.8">4</text>
<text x="239.7" y="123.3">5</text>
<text x="239.7" y="125.9">6</text>
<text x="252.4" y="120.8">4</text>
<text x="252.4" y="123.3">5</text>
<text x="252.4" y="125.9">6</text>
<text x="52.6" y="130.9">26</text>
<text x="52.6" y="128.4">25</text>
<text x="57.7" y="127">PA15</text>
<text x="57.7" y="129.5">PA16</text>
<text x="186.4" y="128.4">6</text>
<text x="186.4" y="130.9">7</text>
<text x="212.6" y="130.9">9</text>
<text x="212.6" y="128.4">10</text>
<text x="229.5" y="128.4">7</text>
<text x="229.5" y="130.9">8</text>
<text x="239.7" y="128.4">7</text>
<text x="239.7" y="130.9">8</text>
<text x="252.4" y="128.4">7</text>
<text x="252.4" y="130.9">8</text>
<text x="52.6" y="136">28</text>
<text x="52.6" y="133.5">27</text>
<text x="57.7" y="137.2">PA19</text>
<text x="57.7" y="132.1">PA17</text>
<text x="57.7" y="134.6">PA18</text>
<text x="186.4" y="133.5">8</text>
<text x="186.4" y="136">9</text>
<text x="212.6" y="136">7</text>
<text x="212.6" y="133.5">8</text>
<text x="228.3" y="136">10</text>
<text x="229.5" y="133.5">9</text>
<text x="238.5" y="136">10</text>
<text x="239.7" y="133.5">9</text>
<text x="251.2" y="136">10</text>
<text x="252.4" y="133.5">9</text>
<text x="52.6" y="138.6">29</text>
<text x="52.6" y="141.1">30</text>
<text x="52.6" y="143.6">31</text>
<text x="57.7" y="139.7">PA20</text>
<text x="57.7" y="142.2">PA21</text>
<text x="185.2" y="138.6">10</text>
<text x="185.2" y="143.6">12</text>
<text x="185.3" y="141.1">11</text>
<text x="212.6" y="143.6">4</text>
<text x="212.6" y="141.1">5</text>
<text x="212.6" y="138.6">6</text>
<text x="228.3" y="141.1">12</text>
<text x="228.5" y="138.6">11</text>
<text x="238.5" y="141.1">12</text>
<text x="238.7" y="138.6">11</text>
<text x="251.2" y="141.1">12</text>
<text x="251.4" y="138.6">11</text>
<text x="52.6" y="146.2">32</text>
<text x="52.6" y="148.7">33</text>
<text x="57.7" y="144.8">PA22</text>
<text x="57.7" y="147.3">PA23</text>
<text x="57.7" y="149.9">PA24</text>
<text x="74.4" y="149.9">GNDANA</text>
<text x="86.1" y="148.7">5</text>
<text x="212.6" y="148.7">2</text>
<text x="212.6" y="146.2">3</text>
<text x="52.6" y="151.3">34</text>
<text x="52.6" y="153.8">39</text>
<text x="57.7" y="152.4">PA25</text>
<text x="57.7" y="154.9">PA27</text>
<text x="77.6" y="152.4">GND1</text>
<text x="77.6" y="154.9">GND2</text>
<text x="86.1" y="151.3">18</text>
<text x="86.1" y="153.8">35</text>
<text x="212.6" y="151.3">1</text>
<text x="52.6" y="156.3">41</text>
<text x="52.6" y="158.9">45</text>
<text x="52.6" y="161.4">46</text>
<text x="57.7" y="157.4">PA28</text>
<text x="57.7" y="160">PA30</text>
<text x="77.6" y="157.5">GND3</text>
<text x="86.1" y="156.3">42</text>
<text x="57.7" y="162.5">PA31</text>
<text x="52.6" y="176.7">10</text>
<text x="53.8" y="179.2">8</text>
<text x="57.7" y="177.8">RESET</text>
<text x="70.5" y="177.8">GNDDTCT</text>
<text x="83.6" y="179.2">7</text>
<text x="83.6" y="176.7">9</text>
<text x="53.8" y="181.7">6</text>
<text x="53.8" y="184.3">4</text>
<text x="57.7" y="180.3">NC/TDI</text>
<text x="57.7" y="182.8">SWO/TDO</text>
<text x="57.7" y="185.4">SWDCLK/TCK</text>
<text x="76.2" y="185.4">GND</text>
<text x="76.2" y="182.8">GND</text>
<text x="76.7" y="180.3">KEY</text>
<text x="83.6" y="184.3">3</text>
<text x="83.6" y="181.7">5</text>
<text x="53.8" y="186.8">2</text>
<text x="57.7" y="187.9">SWDIO/TMS</text>
<text x="76.5" y="187.9">VCC</text>
<text x="83.6" y="186.8">1</text>
</g>
<g font-size="2">
<text x="202.4" y="32.5">CUS520,H3F</text>
<text x="210.4" y="38.6">D2</text>
<text x="156.8" y="47.8">CUS520,H3F</text>
<text x="162.2" y="53.8">D1</text>
<text x="136.6" y="65.3" transform="rotate(-90 136.6 65.3)">JST Conn</text>
</g>
<g font-size="1.8">
<text x="38.6" y="36.4">VBUS</text>
<text x="83.2" y="36.1">U3</text>
<text x="87" y="41.2">LIPO Charger</text>
<text x="87.7" y="39.3">MCP73831/2</text>
<text x="59.7" y="46.3">CHG</text>
<text x="57.8" y="53.5">ORANGE</text>
<text x="85.1" y="57.1">Temp:</text>
<text x="85.1" y="55.2">VDD:</text>
<text x="93.4" y="57.1">-40-85°C</text>
<text x="93.4" y="55.2">3.75-6V</text>
<text x="179.7" y="57.7">GND</text>
<text x="220.3" y="59" transform="rotate(-90 220.3 59)">RE1C002UNTCL</text>
<text x="83.2" y="60.2">MCP73831T-2ACI/OT</text>
<text x="119.8" y="65.3">GND GND</text>
<text x="19.9" y="69.1">GND</text>
<text x="30.1" y="69.1">GND</text>
<text x="140.1" y="72.9">GND</text>
<text x="168.1" y="72.9">GND</text>
<text x="206.1" y="72.9">GND</text>
<text x="216.3" y="72.9">GND</text>
<text x="223.9" y="72.9">GND</text>
<text x="231.5" y="72.9">GND</text>
<text x="241.7" y="72.9">GND</text>
<text x="109.6" y="88.1">GND</text>
<text x="109.6" y="95.8">GND</text>
<text x="155.9" y="122.7" transform="rotate(-90 155.9 122.7)">VBUS</text>
<text x="126.8" y="142.1" transform="rotate(-90 126.8 142.1)">RED</text>
<text x="134" y="141.4" transform="rotate(-90 134 141.4)">D3</text>
<text x="91.9" y="164.3">GND</text>
</g>
</svg>
